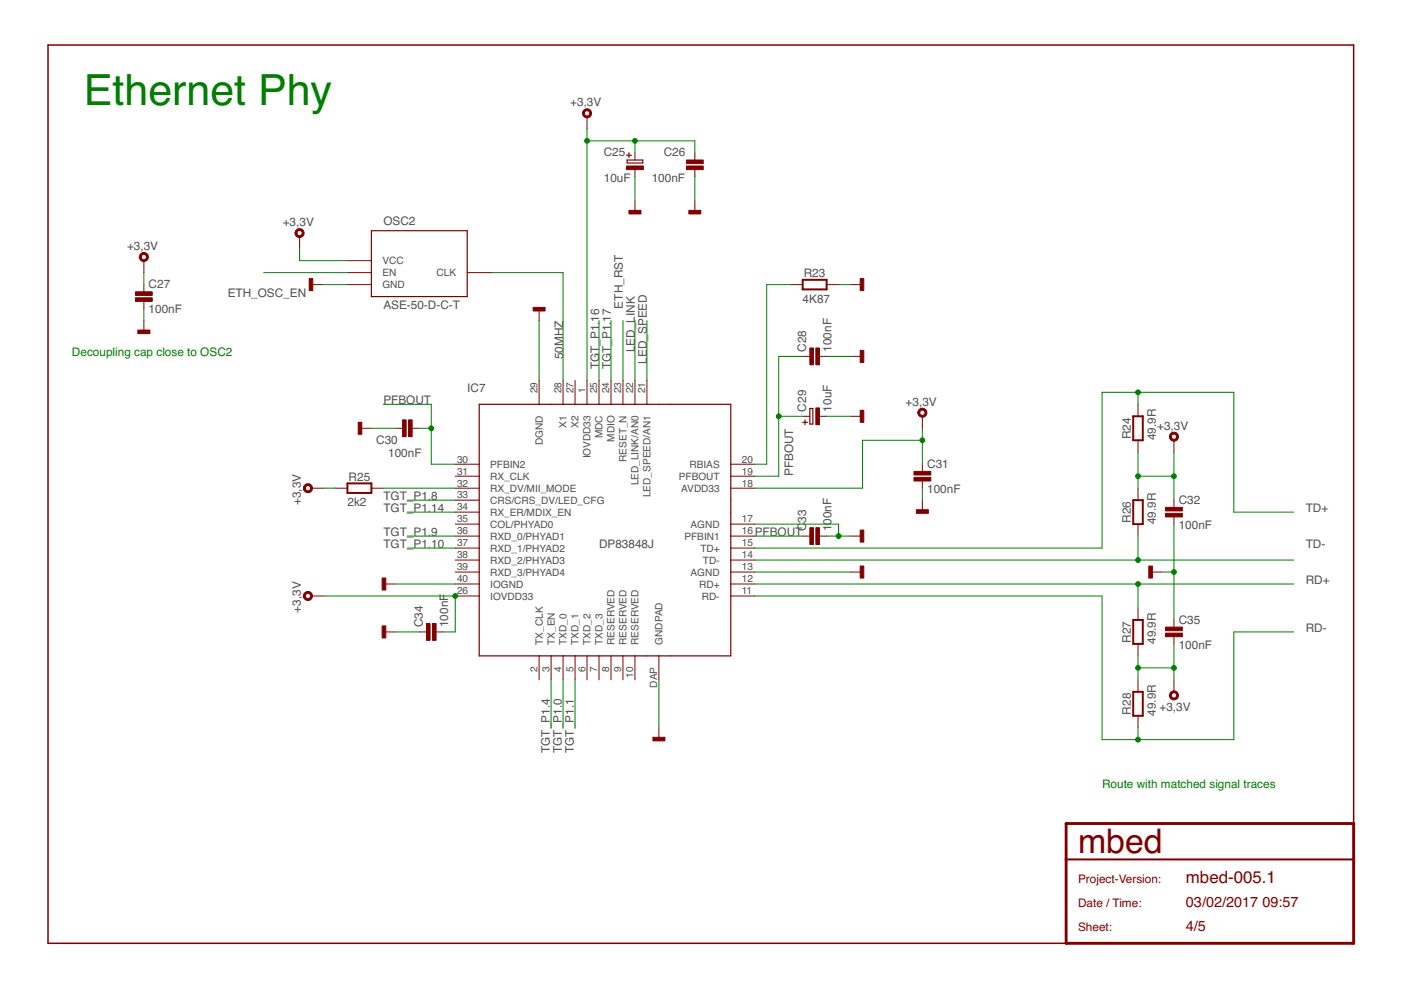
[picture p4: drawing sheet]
<svg xmlns="http://www.w3.org/2000/svg" width="297mm" height="210mm" viewBox="0 0 297 210" stroke-linecap="round" stroke-linejoin="round" font-family="sans-serif">
<g fill="#800000" stroke="#800000" stroke-width=".21">
<path d="M182.4 120h.7v2.6h-.7z"/>
<path d="M113 65.2h2.6v.7h-2.6z"/>
<path d="M81 122.6h.8v2.5h-.8z"/>
<path d="M75.9 89.5h.8v2.6h-.8z"/>
<path d="M182.4 87h.7v2.5h-.7z"/>
<path d="M182.4 59.1h.7v2.5h-.7z"/>
<path d="M182.4 74.3h.7v2.5h-.7z"/>
<path d="M182.4 112.4h.7v2.5h-.7z"/>
<path d="M81 132.7h.8v2.6h-.8z"/>
<path d="M65.6 59.1h.7v2.5h-.7z"/>
<path d="M132.8 35.2h3.6v.8h-3.6z"/>
<path d="M145.5 35.2h3.6v.8h-3.6z"/>
<path d="M145.5 33.9h3.6v.8h-3.6z"/>
<path d="M85.3 89h.8v3.6h-.8z"/>
<path d="M86.6 89h.8v3.6h-.8z"/>
<path d="M90.4 132.2h.8v3.6h-.8z"/>
<path d="M91.7 132.2h.8v3.6h-.8z"/>
<path d="M171.7 111.9h.8v3.5h-.8z"/>
<path d="M173 111.9h.7v3.5h-.7z"/>
<path d="M171.7 73.8h.8v3.5h-.8z"/>
<path d="M173 73.8h.7v3.5h-.7z"/>
<path d="M243.6 120h.7v2.6h-.7z"/>
<path d="M247.1 107.6h3.6v.7h-3.6z"/>
<path d="M247.1 108.8h3.6v.8h-3.6z"/>
<path d="M247.1 133h3.6v.7h-3.6z"/>
<path d="M247.1 134.2h3.6v.8h-3.6z"/>
<path d="M173 86.5h.7v3.5h-.7z"/>
<path d="M28.7 61.9h3.6v.7h-3.6z"/>
<path d="M28.7 63.1h3.6v.8h-3.6z"/>
<path d="M29.2 70h2.6v.7h-2.6z"/>
<path d="M193.8 99.9h3.5v.8h-3.5z"/>
<path d="M193.8 101.2h3.5v.8h-3.5z"/>
<path d="M194.3 108.1h2.5v.7h-2.5z"/>
<path d="M133.3 44.6h2.6v.8h-2.6z"/>
<path d="M146 44.6h2.6v.8h-2.6z"/>
<path d="M138.4 156.3h2.6v.8h-2.6z"/>
</g>
<g fill="none" stroke="#800000" stroke-width=".21">
<path d="M124.5 24.8v2.5M134.6 32.4v1.5M134.6 36v1.5M147.3 32.4v1.5M147.3 36v1.5M30.5 55.3v2.5M63.5 50.2v2.5M73.7 57.8h5M73.7 55.3h5M99.1 57.8h5M134.6 42.6v2.5M147.3 42.6v2.5"/>
<path d="M30.5 60.3v1.6M30.5 63.9v1.5M30.5 68v2.5M65.8 60.3h2.5M73.7 60.3h5M114.3 65.4v2.6M167.6 60.3h2.6M170.2 75.6h1.5M173.7 75.6h1.6M175.3 60.3h2.5M180.3 60.3h2.6M180.3 75.6h2.6"/>
<path d="M76.2 90.8h2.5M83.8 90.8h1.5M87.4 90.8h1.5M96.5 98.4h5.1M114.3 80.6v5.1M119.4 80.6v5.1M121.9 80.6v5.1M124.5 80.6v5.1M127 80.6v5.1M129.5 80.6v5.1M132.1 80.6v5.1M134.6 80.6v5.1"/>
<path d="M137.2 80.6v5.1M154.9 98.4h5.1M170.2 88.3h1.5M173.7 88.3h1.6M180.3 88.3h2.6M195.6 88.3v2.5M195.6 98.4v1.5M241.3 85.7v2.6M241.3 93.3v2.6M248.9 93.3v2.6M66.1 103.5h2.5M71.1 103.5h2.6"/>
<path d="M78.7 103.5h2.6M96.5 113.7h5.1M96.5 103.5h5.1M96.5 118.7h5.1M96.5 116.2h5.1M96.5 111.1h5.1M96.5 101h5.1M96.5 106h5.1M96.5 108.6h5.1M154.9 113.7h5.1M154.9 103.5h5.1M154.9 118.7h5.1"/>
<path d="M154.9 116.2h5.1M154.9 111.1h5.1M154.9 101h5.1M170.2 113.7h1.5M173.7 113.7h1.6M180.3 113.7h2.6M195.6 102v1.5M195.6 106v2.6M241.3 103.5v2.5M241.3 111.1v2.6M248.9 106v1.6M248.9 109.6v1.5"/>
<path d="M66.1 126.4h2.5M81.3 123.8h2.5M81.3 134h2.5M88.9 134h1.5M92.5 134h1.5M96.5 121.3h5.1M96.5 126.4h5.1M96.5 123.8h5.1M114.3 139.1v5M116.8 139.1v5M119.4 139.1v5M121.9 139.1v5"/>
<path d="M124.5 139.1v5M127 139.1v5M129.5 139.1v5M132.1 139.1v5M134.6 139.1v5M139.7 139.1v5M154.9 121.3h5.1M154.9 126.4h5.1M154.9 123.8h5.1M180.3 121.3h2.6M241.3 128.9v2.5M241.3 136.5v2.6"/>
<path d="M243.8 121.3h2.6M248.9 131.4v1.6M248.9 135v1.5M139.7 154.3v2.5M241.3 144.1v2.6M241.3 151.8v2.5M248.9 144.1v2.6"/>
</g>
<g fill="#800000" stroke="#800000" stroke-width=".21">
<path d="M123.7 23.4a.97 .97 0 0 1 1.6 .1 .97 .97 0 0 1-.6 1.5 .97 .97 0 0 1-1.2-1h.4a.56 .56 0 0 1 .8-.4 .56 .56 0 0 1 .1 .9 .56 .56 0 0 1-.9-.3v-.2h-.4z" fill-rule="evenodd"/>
<path d="M64.5 125.8a.96 .96 0 0 1 1.6 0 .96 .96 0 0 1-.5 1.5 .96 .96 0 0 1-1.3-.9h.4a.56 .56 0 0 1 .8-.6 .56 .56 0 0 1 .2 .9 .56 .56 0 0 1-.9-.2l-.1-.1h-.4z" fill-rule="evenodd"/>
<path d="M194.8 86.9a.96 .96 0 0 1 1.5 0 .96 .96 0 0 1-.4 1.5 .96 .96 0 0 1-1.3-.9h.4a.56 .56 0 0 1 .8-.5 .56 .56 0 0 1 .1 1 .56 .56 0 0 1-.9-.3v-.2h-.4z" fill-rule="evenodd"/>
<path d="M64.5 102.9a.96 .96 0 0 1 1.6 .1 .96 .96 0 0 1-.5 1.4 .96 .96 0 0 1-1.3-.9h.4a.56 .56 0 0 1 .8-.5 .56 .56 0 0 1 .2 .9 .56 .56 0 0 1-.9-.2l-.1-.2h-.4z" fill-rule="evenodd"/>
<path d="M62.8 48.8a.97 .97 0 0 1 1.5 .1 .97 .97 0 0 1-.5 1.5 .97 .97 0 0 1-1.3-1h.4a.56 .56 0 0 1 .8-.6 .56 .56 0 0 1 .2 1 .56 .56 0 0 1-.9-.2l-.1-.2h-.4z" fill-rule="evenodd"/>
<path d="M248.1 92a.97 .97 0 0 1 1.6 .1 .97 .97 0 0 1-.5 1.4 .97 .97 0 0 1-1.3-.9h.4a.56 .56 0 0 1 .9-.5 .56 .56 0 0 1 .1 .9 .56 .56 0 0 1-.9-.2l-.1-.2h-.4z" fill-rule="evenodd"/>
<path d="M248.4 146.6a.97 .97 0 0 1 1.4 .5 .97 .97 0 0 1-.7 1.3 .97 .97 0 0 1-1.2-1h.4a.56 .56 0 0 1 .8-.4 .56 .56 0 0 1 .2 .9 .56 .56 0 0 1-.9-.3l-.1-.2h-.4z" fill-rule="evenodd"/>
<path d="M29.7 53.9a.97 .97 0 0 1 1.6 .1 .97 .97 0 0 1-.5 1.4 .97 .97 0 0 1-1.3-.9h.4a.56 .56 0 0 1 .8-.6 .56 .56 0 0 1 .2 .9 .56 .56 0 0 1-.9-.1l-.1-.2h-.4z" fill-rule="evenodd"/>
</g>
<path d="M132.8 32.9h1.1M133 33.9h3.3v.7h-3.3zM133.3 32.4v1M78.7 48.9h20.4v14h-20.4zM101.6 85.7h53.3v53.4h-53.3zM170.2 89.5h1M170.7 89v1M171.7 86.6h.6v3.3h-.6z" fill="none" stroke="#800000" stroke-width=".25"/>
<path d="M170.2 59.3h5.1v2.1h-5.1zM240.3 88.3h2v5h-2zM73.7 102.5h5v2h-5zM240.3 106h2v5.1h-2zM240.3 131.4h2v5.1h-2zM240.3 146.7h2v5.1h-2zM226 182.2h61" fill="none" stroke="#800000" stroke-width=".42"/>
<path d="M287 174.6v-165.1h-276.8v190.5h215.8" fill="none" stroke="#800000" stroke-width=".32"/>
<path d="M226 174.6h61v25.4h-61z" fill="none" stroke="#800000" stroke-width=".61"/>
<g fill="none" stroke="#008000" stroke-width=".21">
<path d="M124.5 29.9h22.8v2.5M124.5 27.3v53.3M134.6 29.9v2.5M134.6 37.5v5.1M147.3 37.5v5.1M30.5 57.8v2.5M55.9 57.8h17.8M63.5 52.7v2.6h10.2M104.1 57.8h15.3v22.8M30.5 65.4v2.6M68.3 60.3h5.4M114.3 68v12.6"/>
<path d="M127 68v12.6M129.5 68v12.6M132.1 68v12.6M134.6 68v12.6M137.2 68v12.6M167.6 60.3h-5v38.1h-2.6M170.2 75.6h-5.1v25.4h-5.1M175.3 75.6h5M177.8 60.3h2.5M78.7 90.8h5.1M81.3 85.7h10.1v12.7h5.1M88.9 90.8h2.5"/>
<path d="M165.1 88.3h5.1M175.3 88.3h5M195.6 90.8v7.6M195.6 93.3h-12.7v10.2h-22.9M241.3 83.2v2.5M241.3 95.9v7.6M248.9 95.9v10.1M68.6 103.5h2.5M81.3 103.5h15.2M86.4 113.7h10.1M86.4 106h10.1M86.4 108.6h10.1"/>
<path d="M86.4 116.2h10.1M160 113.7h10.2M160 111.1h17.8v2.6M160 118.7h114.3M175.3 113.7h5M195.6 103.5v2.5M241.3 113.7v5M241.3 101h7.6M248.9 111.1v20.3M274.3 108.6h-12.7v-25.4h-27.9v33h-73.7M68.6 126.4h27.9v7.6h-2.5M83.8 123.8h12.7"/>
<path d="M83.8 134h5.1M160 121.3h20.3M160 123.8h114.3M160 126.4h73.7v30.4h27.9v-22.8h12.7M241.3 123.8v5.1M241.3 139.1v5M246.4 121.3h2.5M248.9 136.5v7.6M116.8 144.1v10.2M119.4 144.1v10.2M121.9 144.1v10.2M139.7 144.1v10.2"/>
<path d="M241.3 154.3v2.5M241.3 141.6h7.6"/>
</g>
<g fill="#008000" stroke="#008000" stroke-width=".21">
<circle cx="177.8" cy="113.7" r=".51"/>
<circle cx="248.9" cy="121.3" r=".51"/>
<circle cx="96.5" cy="126.4" r=".51"/>
<circle cx="124.5" cy="29.9" r=".51"/>
<circle cx="134.6" cy="29.9" r=".51"/>
<circle cx="195.6" cy="93.3" r=".51"/>
<circle cx="241.3" cy="101" r=".51"/>
<circle cx="248.9" cy="101" r=".51"/>
<circle cx="241.3" cy="141.6" r=".51"/>
<circle cx="248.9" cy="141.6" r=".51"/>
<circle cx="91.4" cy="90.8" r=".51"/>
<circle cx="165.1" cy="88.3" r=".51"/>
<circle cx="241.3" cy="83.2" r=".51"/>
<circle cx="241.3" cy="118.7" r=".51"/>
<circle cx="241.3" cy="123.8" r=".51"/>
<circle cx="241.3" cy="156.8" r=".51"/>
</g>
<text font-size="9.1" fill="#008000" x="17.8" y="22.2">Ethernet Phy</text>
<text font-size="7.2" fill="#800000" x="228.6" y="181">mbed</text>
<text font-size="3.6" fill="#800000" x="251.4" y="187.3">mbed-005.1</text>
<g font-size="3.1" fill="#800000">
<text x="251.4" y="192.4">03/02/2017</text>
<text x="251.4" y="197.5">4/5</text>
<text x="267.7" y="192.4">09:57</text>
</g>
<g font-size="2.5" fill="#505050">
<text x="120.9" y="22.5">+3,3V</text>
<text x="128" y="33.2">C25</text>
<text x="140.7" y="33.2">C26</text>
<text x="128" y="38.5">10uF</text>
<text x="138.2" y="38.5">100nF</text>
<text x="60" y="47.9">+3,3V</text>
<text x="81.3" y="47.6">OSC2</text>
<text x="26.9" y="53">+3,3V</text>
<text x="170.4" y="58.8">R23</text>
<text x="31.5" y="61.1">C27</text>
<text x="48.3" y="62.9">ETH_OSC_EN</text>
<text x="81.3" y="65.4">ASE-50-D-C-T</text>
<text x="132.1" y="65.4" transform="rotate(-90 132.1 65.4)">ETH_RST</text>
<text x="170.2" y="64.1">4K87</text>
<text x="31.5" y="66.4">100nF</text>
<text x="119.4" y="76.1" transform="rotate(-90 119.4 76.1)">50MHZ</text>
<text x="134.6" y="74.7" transform="rotate(-90 134.6 74.7)">LED_LINK</text>
<text x="137.2" y="77.1" transform="rotate(-90 137.2 77.1)">LED_SPEED</text>
<text x="170.9" y="74.6" transform="rotate(-90 170.9 74.6)">C28</text>
<text x="176.3" y="74.6" transform="rotate(-90 176.3 74.6)">100nF</text>
<text x="99.1" y="83.2">IC7</text>
<text x="127" y="78.3" transform="rotate(-90 127 78.3)">TGT_P1.16</text>
<text x="129.5" y="78.3" transform="rotate(-90 129.5 78.3)">TGT_P1.17</text>
<text x="81.3" y="85.7">PFBOUT</text>
<text x="170.9" y="87.3" transform="rotate(-90 170.9 87.3)">C29</text>
<text x="176.3" y="87.3" transform="rotate(-90 176.3 87.3)">10uF</text>
<text x="192" y="86">+3,3V</text>
<text x="79.8" y="94.1">C30</text>
<text x="239.8" y="93.1" transform="rotate(-90 239.8 93.1)">R24</text>
<text x="245.1" y="93.3" transform="rotate(-90 245.1 93.3)">49.9R</text>
<text x="245.3" y="91.1">+3,3V</text>
<text x="73.9" y="102">R25</text>
<text x="82.3" y="96.9">100nF</text>
<text x="168.1" y="100.9" transform="rotate(-90 168.1 100.9)">PFBOUT</text>
<text x="196.6" y="99.2">C31</text>
<text x="63.8" y="107.1" transform="rotate(-90 63.8 107.1)">+3,3V</text>
<text x="73.7" y="107.3">2k2</text>
<text x="81.3" y="106">TGT_P1.8</text>
<text x="196.6" y="104.5">100nF</text>
<text x="249.9" y="106.8">C32</text>
<text x="81.3" y="108.6">TGT_P1.14</text>
<text x="81.3" y="113.7">TGT_P1.9</text>
<text x="160" y="113.7">PFBOUT</text>
<text x="170.9" y="112.6" transform="rotate(-90 170.9 112.6)">C</text>
<text x="170.9" y="110.8" transform="rotate(-90 170.9 110.8)">33</text>
<text x="176.3" y="112.6" transform="rotate(-90 176.3 112.6)">100nF</text>
<text x="239.8" y="110.9" transform="rotate(-90 239.8 110.9)">R26</text>
<text x="245.1" y="111.1" transform="rotate(-90 245.1 111.1)">49.9R</text>
<text x="249.9" y="112.1">100nF</text>
<text x="276.8" y="108.6">TD+</text>
<text x="81.3" y="116.2">TGT_P1.10</text>
<text x="127" y="116.2">DP83848J</text>
<text x="276.8" y="116.2">TD-</text>
<text x="276.8" y="123.8">RD+</text>
<text x="63.8" y="129.9" transform="rotate(-90 63.8 129.9)">+3,3V</text>
<text x="89.7" y="133" transform="rotate(-90 89.7 133)">C34</text>
<text x="95" y="133" transform="rotate(-90 95 133)">100nF</text>
<text x="239.8" y="136.3" transform="rotate(-90 239.8 136.3)">R27</text>
<text x="245.1" y="136.5" transform="rotate(-90 245.1 136.5)">49.9R</text>
<text x="249.9" y="137.5">100nF</text>
<text x="249.9" y="132.2">C35</text>
<text x="276.8" y="134">RD-</text>
<text x="239.8" y="151.5" transform="rotate(-90 239.8 151.5)">R28</text>
<text x="245.1" y="151.8" transform="rotate(-90 245.1 151.8)">49.9R</text>
<text x="245.8" y="150.7">+3,3V</text>
<text x="116.6" y="159.6" transform="rotate(-90 116.6 159.6)">TGT_P1.4</text>
<text x="119.1" y="159.6" transform="rotate(-90 119.1 159.6)">TGT_P1.0</text>
<text x="121.7" y="159.6" transform="rotate(-90 121.7 159.6)">TGT_P1.1</text>
</g>
<g font-size="2.5" fill="#008000">
<text x="15.3" y="75.6">Decoupling cap close to OSC2</text>
<text x="233.7" y="167">Route with matched signal traces</text>
</g>
<g font-size="2.5" fill="#800000">
<text x="228.6" y="187.3">Project-Version:</text>
<text x="228.6" y="192.4">Date / Time:</text>
<text x="228.6" y="197.5">Sheet:</text>
</g>
<g font-size="2.1" fill="#505050">
<text x="81.1" y="58.6">EN</text>
<text x="81.1" y="56">VCC</text>
<text x="92.6" y="58.6">CLK</text>
<text x="81.1" y="61.1">GND</text>
<text x="113.9" y="83.4" transform="rotate(-90 113.9 83.4)">29</text>
<text x="119" y="83.4" transform="rotate(-90 119 83.4)">28</text>
<text x="121.6" y="83.4" transform="rotate(-90 121.6 83.4)">27</text>
<text x="124.1" y="83.4" transform="rotate(-90 124.1 83.4)">1</text>
<text x="126.6" y="83.4" transform="rotate(-90 126.6 83.4)">25</text>
<text x="129.2" y="83.4" transform="rotate(-90 129.2 83.4)">24</text>
<text x="131.7" y="83.4" transform="rotate(-90 131.7 83.4)">23</text>
<text x="134.3" y="83.4" transform="rotate(-90 134.3 83.4)">22</text>
<text x="136.8" y="83.4" transform="rotate(-90 136.8 83.4)">21</text>
<text x="115.1" y="94.4" transform="rotate(-90 115.1 94.4)">DGND</text>
<text x="120.1" y="90.7" transform="rotate(-90 120.1 90.7)">X1</text>
<text x="122.7" y="90.7" transform="rotate(-90 122.7 90.7)">X2</text>
<text x="127.8" y="92.9" transform="rotate(-90 127.8 92.9)">MDC</text>
<text x="130.3" y="93.7" transform="rotate(-90 130.3 93.7)">MDIO</text>
<text x="96.9" y="98.1">30</text>
<text x="96.9" y="100.6">31</text>
<text x="103.9" y="99.2">PFBIN2</text>
<text x="103.9" y="101.7">RX_CLK</text>
<text x="125.2" y="97.2" transform="rotate(-90 125.2 97.2)">IOVDD33</text>
<text x="132.8" y="97.9" transform="rotate(-90 132.8 97.9)">RESET_N</text>
<text x="143.9" y="101.7">PFBOUT</text>
<text x="146.2" y="99.2">RBIAS</text>
<text x="157.3" y="100.6">19</text>
<text x="157.3" y="98.1">20</text>
<text x="96.9" y="103.2">32</text>
<text x="96.9" y="105.7">33</text>
<text x="103.9" y="104.3">RX_DV/MII_MODE</text>
<text x="103.9" y="106.8">CRS/CRS_DV/LED_CFG</text>
<text x="135.4" y="102.9" transform="rotate(-90 135.4 102.9)">LED_LINK/AN0</text>
<text x="137.9" y="105.4" transform="rotate(-90 137.9 105.4)">LED_SPEED/AN1</text>
<text x="144.4" y="104.3">AVDD33</text>
<text x="157.3" y="103.2">18</text>
<text x="96.9" y="108.2">34</text>
<text x="96.9" y="110.8">35</text>
<text x="96.9" y="113.3">36</text>
<text x="103.9" y="109.3">RX_ER/MDIX_EN</text>
<text x="103.9" y="111.9">COL/PHYAD0</text>
<text x="146.4" y="111.9">AGND</text>
<text x="157.3" y="113.3">16</text>
<text x="157.3" y="110.8">17</text>
<text x="96.9" y="115.8">37</text>
<text x="96.9" y="118.4">38</text>
<text x="103.9" y="114.4">RXD_0/PHYAD1</text>
<text x="103.9" y="117">RXD_1/PHYAD2</text>
<text x="103.9" y="119.5">RXD_2/PHYAD3</text>
<text x="145.1" y="114.4">PFBIN1</text>
<text x="148.5" y="117">TD+</text>
<text x="149" y="119.5">TD-</text>
<text x="157.3" y="118.4">14</text>
<text x="157.3" y="115.8">15</text>
<text x="96.9" y="120.9">39</text>
<text x="96.9" y="123.5">40</text>
<text x="103.9" y="122">RXD_3/PHYAD4</text>
<text x="103.9" y="124.6">IOGND</text>
<text x="146.4" y="122">AGND</text>
<text x="148.3" y="124.6">RD+</text>
<text x="157.3" y="123.5">12</text>
<text x="157.3" y="120.9">13</text>
<text x="96.9" y="126">26</text>
<text x="103.9" y="127.1">IOVDD33</text>
<text x="148.8" y="127.1">RD-</text>
<text x="157.3" y="126">11</text>
<text x="115.1" y="136.7" transform="rotate(-90 115.1 136.7)">TX_CLK</text>
<text x="117.6" y="136.7" transform="rotate(-90 117.6 136.7)">TX_EN</text>
<text x="120.1" y="136.7" transform="rotate(-90 120.1 136.7)">TXD_0</text>
<text x="122.7" y="136.7" transform="rotate(-90 122.7 136.7)">TXD_1</text>
<text x="125.2" y="136.7" transform="rotate(-90 125.2 136.7)">TXD_2</text>
<text x="127.8" y="136.7" transform="rotate(-90 127.8 136.7)">TXD_3</text>
<text x="130.3" y="136.7" transform="rotate(-90 130.3 136.7)">RESERVED</text>
<text x="132.8" y="136.7" transform="rotate(-90 132.8 136.7)">RESERVED</text>
<text x="135.4" y="136.7" transform="rotate(-90 135.4 136.7)">RESERVED</text>
<text x="140.5" y="136.7" transform="rotate(-90 140.5 136.7)">GNDPAD</text>
<text x="113.9" y="142.6" transform="rotate(-90 113.9 142.6)">2</text>
<text x="116.5" y="142.6" transform="rotate(-90 116.5 142.6)">3</text>
<text x="119" y="142.6" transform="rotate(-90 119 142.6)">4</text>
<text x="121.6" y="142.6" transform="rotate(-90 121.6 142.6)">5</text>
<text x="124.1" y="142.6" transform="rotate(-90 124.1 142.6)">6</text>
<text x="126.6" y="142.6" transform="rotate(-90 126.6 142.6)">7</text>
<text x="129.2" y="142.6" transform="rotate(-90 129.2 142.6)">8</text>
<text x="131.7" y="142.6" transform="rotate(-90 131.7 142.6)">9</text>
<text x="134.3" y="143.8" transform="rotate(-90 134.3 143.8)">10</text>
<text x="139.3" y="145.8" transform="rotate(-90 139.3 145.8)">DAP</text>
</g>
</svg>
